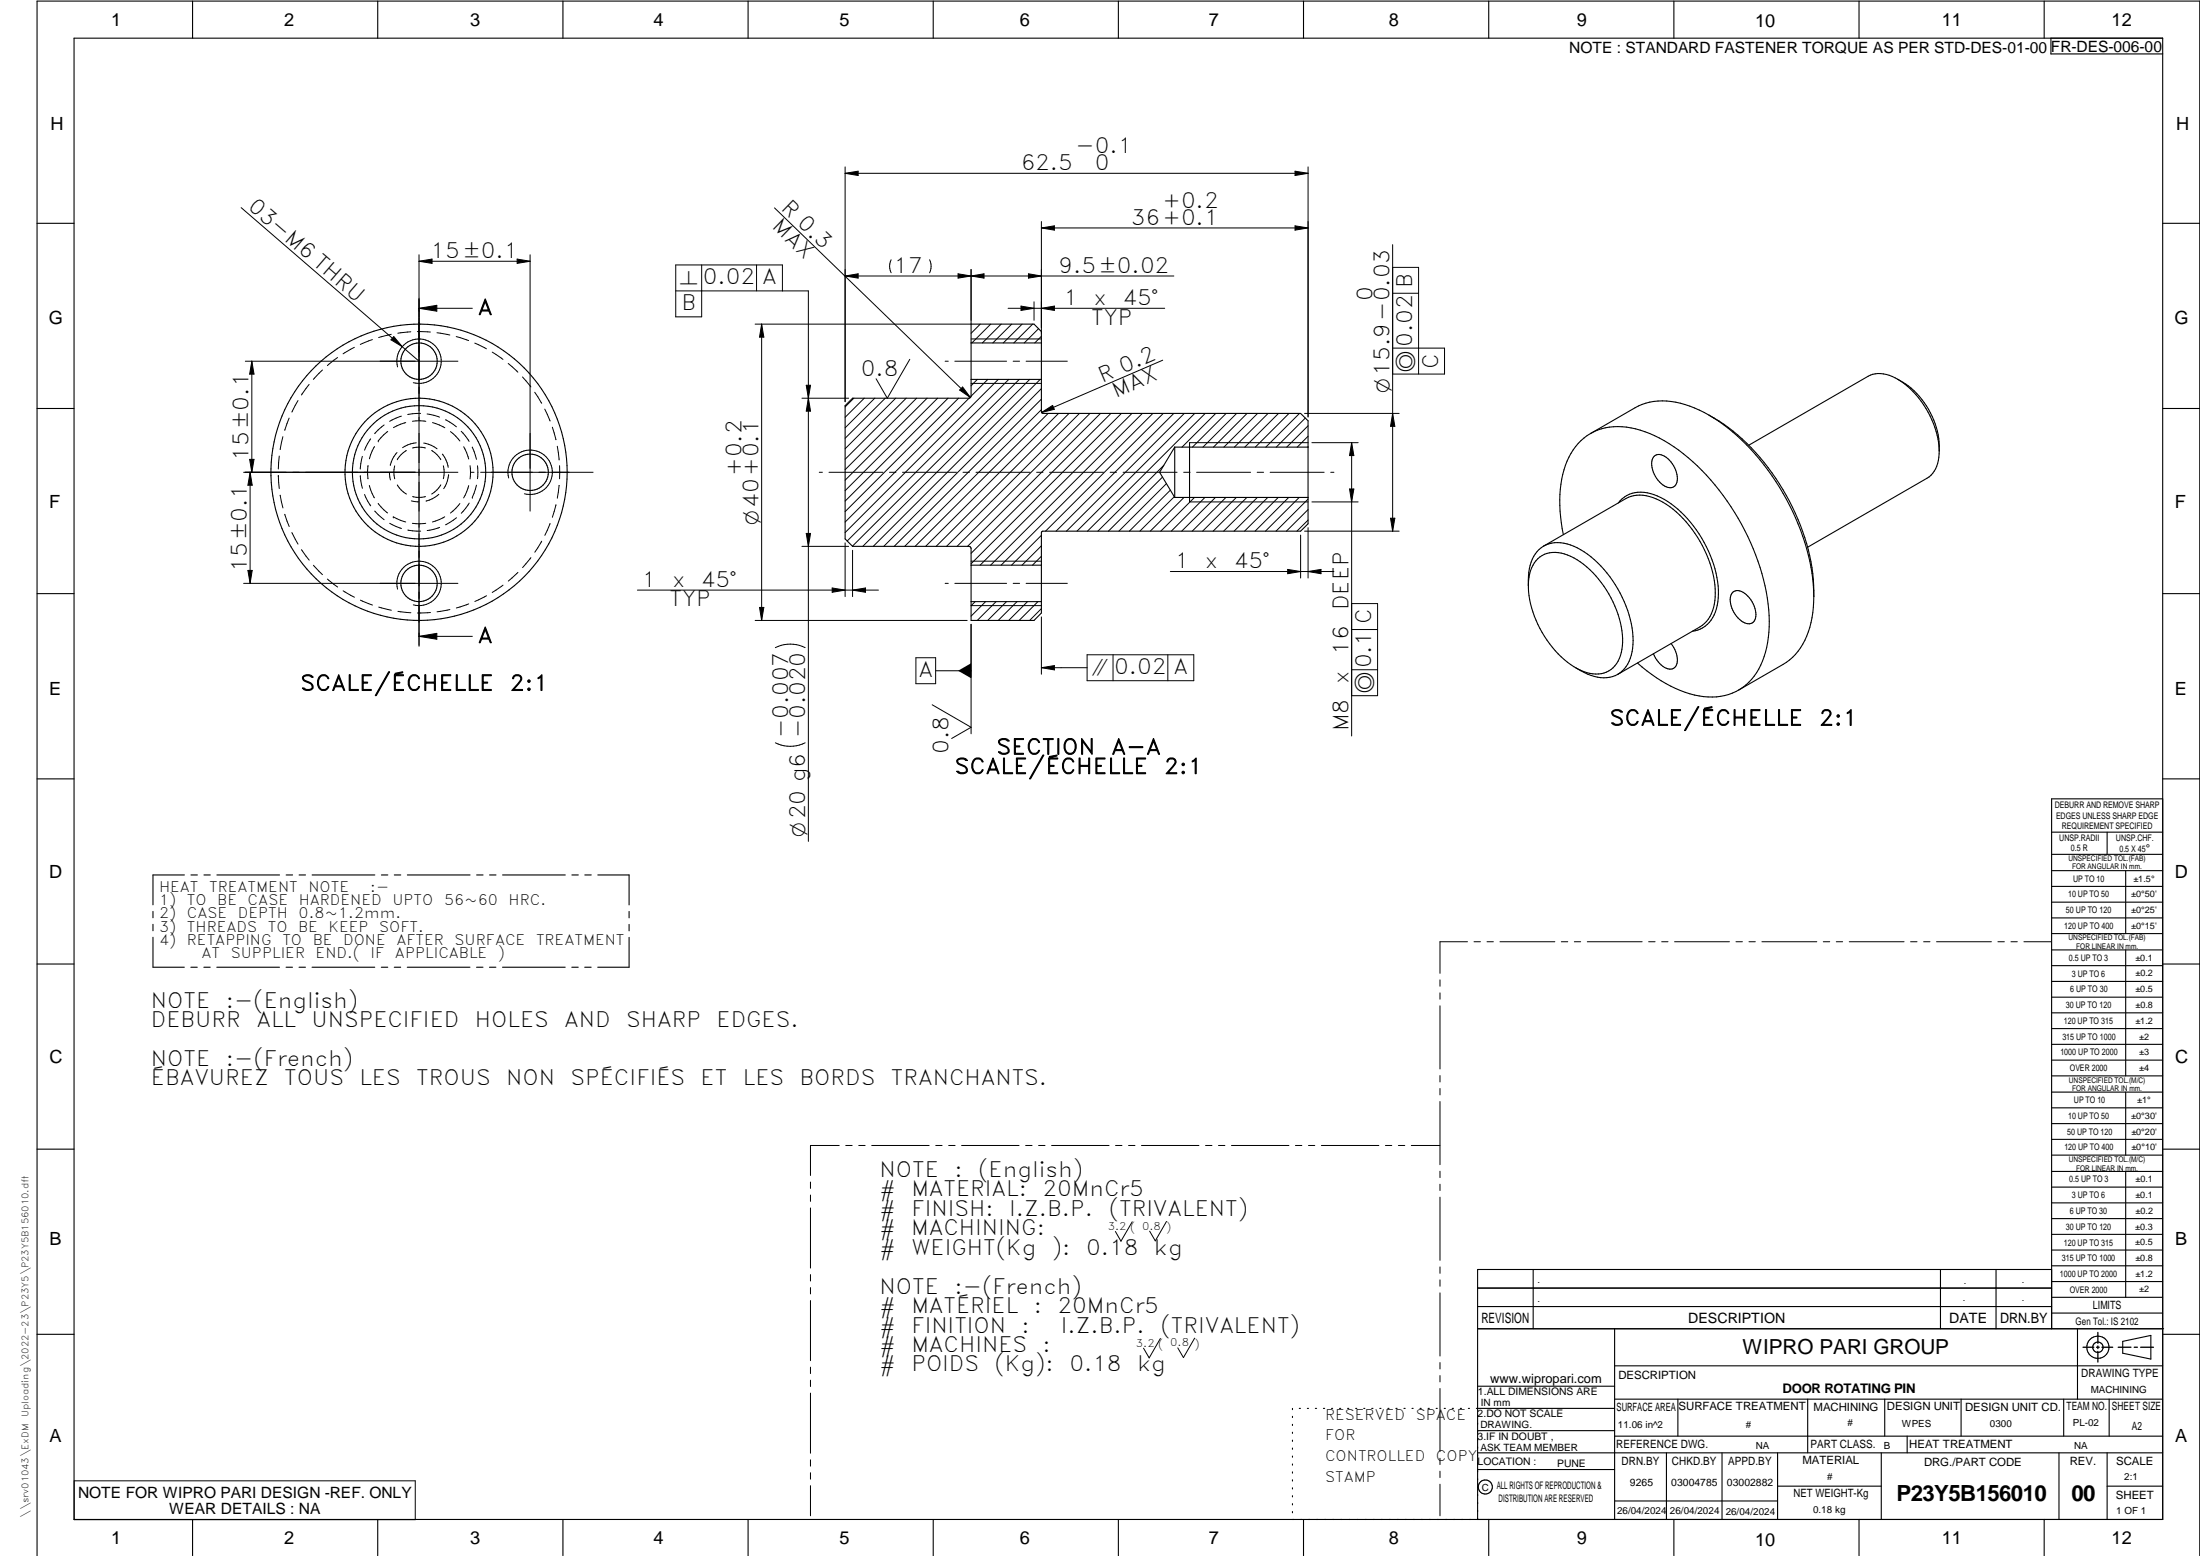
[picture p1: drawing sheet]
<svg xmlns="http://www.w3.org/2000/svg" width="594mm" height="420mm" viewBox="0 0 594 420" stroke-linecap="round" stroke-linejoin="round" font-family="sans-serif">
<g fill="none" stroke="#000" stroke-width=".3">
<path d="M20 10.3h564v400h-564zM52 .3v10M102 .3v10M152 .3v10M202 .3v10M252 .3v10M302 .3v10M352 .3v10M402 .3v10M452 .3v10M502 .3v10M552 .3v10"/>
<path d="M553.8 10.3v4.3h30.2M10 60.3h10M584 60.3h10M262.2 92.6h19M10 110.3h10M228.2 109.5l2-2h31.6l.4-.6v-19.4h17l2 2v21.7l.2 .4h69.8l2 2v27.8l-2 2h-69.6l-.4 .4v21.7l-2 2h-17v-19.4l-.4-.5-31.6-.1-2-2zM262.2 102.4h19M321.2 119.5v16M429.5 117.1a17.7 17.7 0 0 0-8 13.6 39.9 39.9 0 0 0 .7 13.7M429.5 117.1a17.9 17.9 0 0 1 16 0 52.7 52.7 0 0 1 22.9 21.3 58.1 58.1 0 0 1 9.3 30.8 21.1 21.1 0 0 1-6.3 15.8 15.8 15.8 0 0 1-15.1 2.3 37.6 37.6 0 0 1-14.1-8.3M461.5 112.1a56.7 56.7 0 0 1 23.3 26.5 51.2 51.2 0 0 1 5 22.5M461.5 112.1a60.7 60.7 0 0 1 23.3 27.7 54.9 54.9 0 0 1 5 21.3"/>
<path d="M461.5 112.1a23.3 23.3 0 0 0-16-3.5l-3.1 1-12.9 7.5M512.4 102.4a21.5 21.5 0 0 1 11.3 19.5M584 110.3h10M317.2 120.7v13.6M317.2 120.7l-4.1 6.8 4.1 6.8M317.2 120.7h36M317.2 134.3h36M437 135.8a7.9 7.9 0 0 1 9.6-2.2 27.9 27.9 0 0 1 14.2 14 25.1 25.1 0 0 1 2.7 16.8 7.7 7.7 0 0 1-6.5 6.1M446.7 123.2a3 3 0 0 1 4.1 1.1 6.3 6.3 0 0 1 1.7 6.7 2.59 2.59 0 0 1-3.9-.4 6.8 6.8 0 0 1-2.3-6.8zM472.2 120.2l32.3-18.6a8.6 8.6 0 0 1 8.9 1.4 24.8 24.8 0 0 1 10.2 19.6 7.5 7.5 0 0 1-3.2 6.5l-32.3 18.7M262.2 152.6h19M415.3 150.9a7.7 7.7 0 0 1 8.8-.7 27.4 27.4 0 0 1 13.2 16.8 15.2 15.2 0 0 1-.8 12.2 7 7 0 0 1-8.9 2.1 26.1 26.1 0 0 1-13.7-16 17.6 17.6 0 0 1-.3-11.9l.7-1.4z"/>
<path d="M416.8 147.4a10 10 0 0 0-4.1 9.2v1.6M416.8 147.4a10 10 0 0 1 10 1 31.3 31.3 0 0 1 14.2 24.5 10 10 0 0 1-4.1 9.2M416.8 147.4l22.3-12.8a10 10 0 0 1 9.9 1 31.2 31.2 0 0 1 14.2 24.5 9.9 9.9 0 0 1-4.1 9.2l-22.2 12.8M467.9 159.9a3 3 0 0 1 4.1 1.1 6.3 6.3 0 0 1 1.7 6.7 2.58 2.58 0 0 1-3.9-.4 6.8 6.8 0 0 1-2.3-6.7zM10 160.3h10M262.2 162.5h19M451.2 173.8a5.9 5.9 0 0 1 1.3 6.2 2.57 2.57 0 0 1-3.9-.4l-1.2-1.4-.9-1.7M489.8 161.1a22.3 22.3 0 0 1-5.7 16.4l-2.6 1.9-12 7M584 160.3h10M425.4 180.3a12.4 12.4 0 0 0 10.1 2.4l1.4-.6M10 210.3h10M584 215.7h-30v143.1"/>
<path d="M584 210.3h10M49.8 236.3h-8.5v8M51.6 236.3h1.7M55.1 236.3h1.7M58.6 236.3h16.9M77.3 236.3h1.7M80.8 236.3h1.7M84.3 236.3h16.9M103 236.3h1.7M106.5 236.3h1.7M110 236.3h16.9M128.7 236.3h1.7"/>
<path d="M132.2 236.3h1.7M135.7 236.3h16.9M154.4 236.3h1.8M157.9 236.3h1.8M161.4 236.3h8.5v8M554 230.7h30M554 224.7h30M554 235.1h30M554 239.4h30M569 224.7v6M574 235.1v17M41.3 246.1v1.7"/>
<path d="M41.3 249.6v1.7M41.3 253.1v8.1h8.5M169.9 253.1v8.1h-8.5M169.9 246.1v1.7M169.9 249.6v1.8M554 243.6h30M554 247.9h30M554 252.1h30M554 256.5h30M574 256.5v34M10 260.3h10M51.5 261.2h1.8"/>
<path d="M55 261.2h1.8M58.5 261.2h17M77.3 261.2h1.7M80.7 261.2h1.8M84.3 261.2h16.9M103 261.2h1.7M106.5 261.2h1.7M110 261.2h16.9M128.7 261.2h1.7M132.2 261.2h1.7M135.7 261.2h16.9M154.4 261.2h1.7"/>
<path d="M157.9 261.2h1.7M554 260.8h30M554 265h30M554 269.3h30M554 273.5h30M554 277.7h30M584 260.3h10M554 282h30M554 286.3h30M554 290.5h30M554 294.9h30M554 299.1h30"/>
<path d="M574 294.9v17M10 310.3h10M554 303.4h30M554 307.7h30M554 311.9h30M554 316.3h30M574 316.3v34M584 310.3h10M554 320.5h30M554 324.8h30M554 329.1h30M554 333.3h30"/>
<path d="M554 337.5h30M399 358.8h185.3M399 352.8h155M399 347.8h155M414 342.8v16M436 358.8v51.5M524 342.8v16M539 342.8v16M554 342.8h-155v67.5M554 341.8h30M554 346.1h30M554 350.3h30"/>
<path d="M554 354.6h30M561 358.8v19M10 360.3h10M399 374.3h37M436 368.8h148M436 377.8h148M453.1 377.8v10M488.1 377.8v14.5M508.9 377.8v10M529.6 377.8v10M557.3 377.8v10M569.5 377.8v10"/>
<path d="M573.2 362.2l7.6-1.6v6.4l-7.6-1.6zM584 360.3h10M349 380.3v.3M349 382.4v.4M349 384.6v.3M349 386.7v.4M349 388.9v.3M349 391v.4M349 393.2v.3M349 395.3v.3M349 397.4v.4M349 399.6v.3"/>
<path d="M350.9 380.3h.3M353 380.3h.3M355.2 380.3h.3M357.4 380.3h.3M359.6 380.3h.3M361.7 380.3h.3M363.9 380.3h.3M366.1 380.3h.3M368.3 380.3h.3M370.4 380.3h.3M372.6 380.3h.3M374.8 380.3h.3"/>
<path d="M376.9 380.3h.4M379.1 380.3h.3M381.3 380.3h.3M383.4 380.3h.4M385.6 380.3h.4M387.8 380.3h.3M390 380.3h.3M392.1 380.3h.4M394.3 380.3h.4M396.5 380.3h.3M399 396.8h37M399 392.3h185"/>
<path d="M399 386.3h37M436 387.8h148M436 380.3h-37.3M450 392.3v18M465 392.3v18M480 392.3v18M508 392.3v18M515 387.8v4.5M556 392.3v18M569 392.3v18M52 410.3v9.8M102 410.3v9.8"/>
<path d="M152 410.3v9.8M202 410.3v9.8M252 410.3v9.8M302 410.3v9.8M349 401.7v.4M349 403.9v.3M349 406v.4M349 408.2v.3M352 410.3v9.8M402 410.3v9.8M436 405.3h44M452 410.3v9.8"/>
<path d="M480 401.3h28M502 410.3v9.8M552 410.3v9.8M569 401.3h15M10 420.1v-419.8h584v419.8"/>
<circle cx="113.1" cy="97.5" r="4.9"/>
<circle cx="113.2" cy="127.5" r="40"/>
<circle cx="113.2" cy="127.5" r="20"/>
<circle cx="113.2" cy="127.5" r="18"/>
<circle cx="143.2" cy="127.5" r="4.9"/>
<circle cx="113.1" cy="157.5" r="4.9"/>
<circle cx="566.5" cy="363.8" r="1.4"/>
<circle cx="566.5" cy="363.8" r="3"/>
<circle cx="401.1" cy="401.5" r="1.91"/>
</g>
<g fill="none" stroke="#000" stroke-width=".27">
<path d="M65.1 56.1l48.1 41.4M209.1 56.1l53 51.3M228.2 46.8h125M228.2 45.1v63.4M228.2 46.8l3.5-.6v1.2zM281.2 59.8v30.2M349.7 46.2l3.5 .6-3.5 .6zM353.2 45.1v67.5M113.2 68.8v105.7M113.2 70.5l3.5-.5v1.1zM113.2 70.5h29.9M139.7 70l3.4 .5-3.4 .6z"/>
<path d="M143.1 68.8v69.2M182.5 78.5h35.8v148.7M189.5 71.5v14.1h-7v-14.1h28.8v7M204.3 71.5v7M228.2 74.5l3.5-.6v1.2zM228.2 74.5h88.8M240.6 70.1l-.4 1.8 .4 1.8M251 70.1l.4 1.8-.4 1.8M258.7 73.9l3.5 .6-3.5 .6zM262.2 72.8v14.7h-58.3M262.2 74.5l3.5-.6v1.2zM277.7 73.9l3.5 .6-3.5 .6z"/>
<path d="M281.2 61.6h72M281.2 61.6l3.5-.6v1.1zM349.7 61l3.5 .6-3.5 .5zM376.1 66.1v77.3M376.1 79.2h7M376.1 72.2h7v28.8M66.2 97.5h57.4M68 97.5l.6 3.5h-1.2zM68 97.5v30M87.1 99.9l-2.5 2.5M91.2 96.5l-2.8 2.2M95.7 93.8l-3.1 1.7"/>
<path d="M100.6 91.7l-3.3 1.3M105.7 90.3l-3.5 .8M106.3 90.9l2.3 2.7-3-1.8zM107.4 99.1a6 6 0 0 1 5.2-7.6 6 6 0 0 1 6.5 6.6 6 6 0 0 1-7.5 5.2M110.9 89.6l-3.5 .4M112.7 89.5l3.5 .2M113.2 83.2l4.8-.8v1.6zM113.2 83.2h14.3M118 89.9l3.5 .6M123.2 90.9l3.3 1.1M128.2 92.6l3.2 1.6M132.9 95.1l2.9 1.9"/>
<path d="M137.2 98.1l2.6 2.4M205.7 87.5v80M205.7 87.5l.6 3.5h-1.2zM245.7 97l-6.1 10.5-3-5.2M255.2 97.5h.9M257.8 97.5h14M262.2 91.5h19M264.7 87.5l-2.5 2.5M267.5 87.5l-5.1 5.1M270.4 87.5l-5.1 5.1M272.2 83.2h42.3M273.2 87.5l-5.1 5.1"/>
<path d="M273.6 97.5h1.7M275.7 82.7l3.5 .5-3.5 .6zM276 87.5l-5.1 5.1M277.1 97.5h11.1M278.8 87.5l-5 5.1M279.2 81.5v5M280.5 88.8l-3.9 3.8M281.2 90.8l-1.8 1.8M281.2 83.2l3.5-.5v1.1zM314 97.3l-32.7 14.1M376.1 94h14v7h-14M76.4 117.9l-.7 3.5"/>
<path d="M78.1 112.9l-1.2 3.3M80.5 108.2l-1.7 3.1M83.5 103.8l-2.1 2.9M100.1 118.5l-1.7 3.1M102.1 119h.1M103.7 114.7l-2.5 2.4M104.7 116.5l-2.5 2.5M108.4 112.4l-3.2 1.4M109.6 114.1l-3.4 1.4M111.4 113.7l2-.1 1.6 .2M112.4 119.6l-1.6 .3-2.1 1M113.6 111.6l-3.5 .3"/>
<path d="M114.4 119.6l2.1 .6 1.5 1M115.3 111.8l3.4 .8M116.8 114.1l3.3 1.4M120.3 113.3l2.9 2M121.6 116.5l2.6 2.6M124.5 116.5l2.2 2.7M141.1 101.8l2.3 2.7M144.4 105.9l1.9 3M147.1 110.5l1.4 3.2M149.2 115.4l.9 3.3M216.5 107.5h12.7M217.7 104h1.2l-.6 3.5z"/>
<path d="M218.3 107.5l.6 3.5h-1.2zM230.6 107.5l-2.4 2.4M233.4 107.5l-5.2 5.2M236.2 107.5l-8 8M239 107.5l-10.8 10.8M241.9 107.5l-13.7 13.7M244.7 107.5l-16.5 16.5M247.5 107.5l-19.3 19.3M250.4 107.5l-22.2 22.2M253.2 107.5l-25 25M256 107.5l-27.8 27.8M258.8 107.5l-30.6 30.7"/>
<path d="M259.9 104.5l2.2 2.9-3-2.1zM261.7 107.5l-33.5 33.5M262.2 103.5h19M263.9 102.4l-1.7 1.8M266.8 102.4l-4.6 4.6M269.6 102.4l-41.4 41.4M272.4 102.4l-43.6 43.7M275.2 102.4l-45 45.1M278.1 102.4l-45.1 45.1M280.9 102.4l-45.1 45.1M281.2 104.9l-42.6 42.6M281.2 107.8l-39.7 39.7"/>
<path d="M281.2 110.6l-36.9 36.9M281.3 111.4l2.9-1.9 .5 1zM283 111.6l-35.9 35.9M285.8 111.6l-35.8 35.9M288.7 111.6l-35.9 35.9M291.5 111.6l-35.9 35.9M294.3 111.6l-35.9 35.9M297.2 111.6l-35.9 35.9M300 111.6l-37.8 37.8M302.8 111.6l-40.6 40.6M305.7 111.6l-41 41M308.5 111.6l-41 41"/>
<path d="M311.3 111.6l-41 41M314.1 111.6l-31.8 31.8M317 111.6l-31.8 31.8M319.8 111.6l-31.8 31.8M321.2 119.5h32M322.6 111.6l-31.8 31.8M325.5 111.6l-31.8 31.8M328.3 111.6l-9.1 9.1M331.1 111.6l-9.1 9.1M333.9 111.6l-9.1 9.1M336.8 111.6l-9.1 9.1M339.6 111.6l-9.1 9.1"/>
<path d="M342.4 111.6l-9.1 9.1M345.2 111.6l-9.1 9.1M348.1 111.6l-9.1 9.1M350.9 111.6l-9.1 9.1M352.3 111.6h25.5M352.5 112.9l-7.9 7.8M353.2 117.8l-2.9 2.9M353.2 115l-5.7 5.7M354.3 119.5h12.4M365 119.5l.6 3.5h-1.2zM365 119.5v79.2M376.1 111.6l.6 3.5h-1.2z"/>
<path d="M67.4 124h1.2l-.6 3.5zM67.5 127.5v30M67.5 127.5l.6 3.5h-1.2zM75.2 128.4h.1M75.2 128.4l.2 3.5M75.4 123.1l-.2 3.5M75.7 133.7l.7 3.5M76.9 138.9l1.2 3.3M97.3 128.4l.6 3.4M97.8 123.2l-.5 3.5M98.4 133.5l1.7 3.1M99.4 125.7v3.6"/>
<path d="M99.7 131.1l1.4 3.3M101.1 120.6l-1.3 3.3M101.2 138l2.5 2.3M102.1 136l2.6 2.5M105.2 127.7l.2 1.9M106.2 139.6h.1M106.2 139.6l3.4 1.3M106.6 125.8l-.2 1.7 .2 1.8M107.2 122.2l-1.2 1.8-.6 1.7M107.3 130.9l1 1.4 1.5 1.1M109.7 121.7l-1.4 1-1 1.4M111.1 135.3l1.9 .2"/>
<path d="M111.4 121l1.8-.3 1.7 .3M111.4 134.1l1.8 .2 1.7-.2M116.6 121.6l1.4 1.1 1 1.4M118.5 133.5l-1.8 1.2-1.7 .6M119 130.9l-1 1.4-1.4 1.1M119.5 122.6l.9 1.6 .6 2M119.7 125.8l.2 1.7-.2 1.8M120.1 139.6l-3.3 1.3M121.1 128.2h.1M121.1 128.2l-.6 2.4-.7 1.4M123.3 139.8l-3 1.9M123.6 127.5h-57.8"/>
<path d="M124.2 136l-2.6 2.5M125.2 120.6l1.4 3.4M126.6 131.1l-1.4 3.4M126.7 135.8l-2.1 2.8M126.9 125.8v3.5M127.2 127.5h.8M127.5 120.7l1.2 3.3M127.5 134.3h.1M128.7 131l-1.2 3.3M128.9 125.8v3.5M129.8 127.5h30.4M137.4 129.1a6 6 0 0 1 5.3-7.5 6 6 0 0 1 6.4 6.5 6 6 0 0 1-7.5 5.2"/>
<path d="M150.1 136.3l-.9 3.4M150.5 120.5l.5 3.5M151 124h.1M151 131.1l-.5 3.4M151.1 125.8v3.5M221.2 127.5h.9M223.9 127.5h14.5M240.2 127.5h1.7M243.7 127.5h14.6M260 127.5h1.8M263.6 127.5h14.5M279.9 127.5h1.7"/>
<path d="M283.4 127.5h14.6M299.8 127.5h1.7M303.3 127.5h14.6M313.9 128.8l-14.6 14.6M314.3 125.6l-17.8 17.8M315 130.6l-12.9 12.8M316 132.4l-11 11M317.1 134.1l-9.3 9.3M319.6 127.5h1.8M319.7 134.3l-9.1 9.1M321.2 135.5h32M322.6 134.3l-9.1 9.1"/>
<path d="M323.1 127.5h14.6M325.4 134.3l-9.1 9.1M328.2 134.3l-9.1 9.1M331 134.3l-9.1 9.1M333.9 134.3l-9.1 9.1M336.7 134.3l-9.1 9.1M339.5 127.5h1.7M339.5 134.3l-9.1 9.1M342.3 134.3l-9.1 9.1M343 127.5h14.6M345.2 134.3l-9.1 9.1M348 134.3l-9.1 9.1"/>
<path d="M350.8 134.3l-9.1 9.1M353.2 137.6l-5.8 5.8M353.2 134.8l-8.6 8.6M353.2 120.6l-.1 .1M354.3 135.5h12.4M359.3 127.5h.9M364.4 132h1.2l-.6 3.5zM375.5 139.9h1.2l-.6 3.5zM66.9 154h1.2l-.6 3.5zM78.8 143.8l1.7 3.1M81.4 148.4l2.1 2.9M84.6 152.6l2.5 2.6"/>
<path d="M88.4 156.4l2.8 2.1M92.7 159.5l3 1.8M105.2 141.3l3.2 1.4M107.4 159.1a6 6 0 0 1 5.2-7.6 6 6 0 0 1 6.5 6.5 6 6 0 0 1-7.5 5.3M110.1 143.1l3.5 .3M111.4 141.3h3.6M118.7 142.4l-3.3 .9M123.6 157.5h-57.8M135.8 158l-2.9 2M139.9 154.6l-2.6 2.3M143.4 150.6l-2.3 2.7M146.3 146.1l-1.9 3"/>
<path d="M148.5 141.4l-1.4 3.2M172.1 159.3h65.1M216.5 147.5h12.7M217.7 144h1.2l-.6 3.5zM224.7 158.8l3.5 .5-3.5 .6zM228.2 146.6v14.5M230.2 159.3l3.5-.5v1.1zM230.2 148.6v12.5M255.2 157.5h.9M257.8 157.5h14M262.2 151.5h19M273.6 157.5h1.7"/>
<path d="M277.1 157.5h11.1M281.2 144.5l-8.1 8.1M281.2 150.2l-2.4 2.4M281.2 147.4l-5.2 5.2M316 154.3h44.2M347.7 153.8l3.5 .5-3.5 .6zM351.2 144.5v11.6M352.3 143.4h25.5M353.2 140.4l-3 3M353.2 142.5v13.6M353.2 154.3l3.5-.5v1.1zM97.3 162.1l3.3 1.3"/>
<path d="M102.3 163.9l3.4 .9M107.5 165.1l3.4 .4M113.2 171.8h14.3M113.2 171.8l4.8-.8v1.6zM116.2 165.4l-3.5 .1M121.5 164.6l-3.5 .6M126.6 163.1l-3.4 1.1M131.4 160.9l-3.2 1.5M203.9 167.5h57.3M205.1 164h1.2l-.6 3.5zM209.4 174.9a9 9 0 0 1 8 0M247.3 177.6h5.4v7h-5.4z"/>
<path d="M262.2 163.5h19M262.2 168.6v29.5M263.3 162.5l-1.1 1.1M266.1 162.5l-3.9 3.9M269 162.5l-5.1 5M271.8 162.5l-5.1 5M274.6 162.5l-5 5M277.5 162.5l-5.1 5M280.3 162.5l-5.1 5M281.2 164.3l-3.2 3.2M281.2 166.6v15.5M293.6 176.8h28.8v7h-28.8z"/>
<path d="M300.6 176.8v7M315.4 176.8v7M365 170h7M365 163h7v24.9h-7M251.7 190.3l10.5 6.1-5.2 3M252.7 181.1h9.5M281.2 180.3h12.4M281.2 180.3l3.5-.6v1.2zM365 180.8h7M217.4 200.6a9 9 0 0 1-8 0M396.3 254.3h-7.5v8.5M398 254.3h1.8"/>
<path d="M401.5 254.3h1.8M405 254.3h14.9M421.6 254.3h1.7M425.1 254.3h1.7M428.6 254.3h14.8M445.2 254.3h1.7M448.7 254.3h1.7M452.2 254.3h14.8M468.8 254.3h1.7M472.3 254.3h1.7M475.8 254.3h14.8M492.4 254.3h1.7"/>
<path d="M495.9 254.3h1.7M499.4 254.3h14.8M515.9 254.3h1.8M519.4 254.3h1.8M522.9 254.3h14.9M539.5 254.3h1.7M543 254.3h1.7M546.5 254.3h7.4M388.8 264.6v1.7M388.8 268.1v1.7M388.8 271.6v17M388.8 290.4v1.8"/>
<path d="M388.8 293.9v1.8M388.8 297.4v17.1M218.9 319.2v1.7M226.6 309.3h-7.7v8.1M228.4 309.3h1.7M231.9 309.3h1.7M235.4 309.3h15.5M252.7 309.3h1.7M256.2 309.3h1.7M259.7 309.3h15.5M277 309.3h1.7M280.5 309.3h1.7"/>
<path d="M284 309.3h15.5M301.2 309.3h1.8M304.8 309.3h1.7M308.2 309.3h15.6M325.5 309.3h1.8M329 309.3h1.8M332.5 309.3h15.6M349.8 309.3h1.8M353.3 309.3h1.7M356.8 309.3h15.5M374.1 309.3h1.7M377.6 309.3h1.7"/>
<path d="M381.1 309.3h7.7M388.8 316.3v1.7M388.8 319.8v1.7M218.9 322.7v1.7M218.9 326.2v16.2M305.7 329.9l-3 5.3-1.5-2.7M315 329.8l-3 5.3-1.6-2.7M388.8 323.3v17M218.9 344.2v1.7M218.9 347.7v1.7M218.9 351.2v16.2M388.8 342.1v1.7"/>
<path d="M388.8 345.6v1.7M388.8 349.1v17.1M218.9 369.2v1.7M218.9 372.7v1.7M218.9 376.2v16.2M313.3 361.4l-3 5.3-1.5-2.7M322.6 361.3l-3 5.3-1.6-2.6M388.8 367.9v1.8M388.8 371.4v1.7M388.8 374.9v17.1M20 399.9h92.1v10.5h-92.1zM218.9 394.2v1.7"/>
<path d="M218.9 397.7v1.7M388.8 393.8v1.7M388.8 397.3v1.7M218.9 401.2v8.1M388.8 400.8v8.5"/>
</g>
<path d="M566.5 359.8v2.9M562.5 363.8h2.9M566.1 363.8h.8M566.5 363.5v.7M566.5 364.9v2.9M567.6 363.8h2.9M572 363.8h3.4M576.3 363.8h.9M578.1 363.8h3.4" fill="none" stroke="#000" stroke-width=".36"/>
<g fill="#000">
<path d="M228.2 46.8l3.5-.6v1.2zM349.7 46.2l3.5 .6-3.5 .6zM113.2 70.5l3.5-.5v1.1zM139.7 70l3.4 .5-3.4 .6zM228.2 74.5l3.5-.6v1.2zM258.7 73.9l3.5 .6-3.5 .6zM262.2 74.5l3.5-.6v1.2zM277.7 73.9l3.5 .6-3.5 .6zM281.2 61.6l3.5-.6v1.1zM349.7 61l3.5 .6-3.5 .5zM106.3 90.9l2.3 2.7-3-1.8zM113.2 83.2l4.8-.8v1.6z"/>
<path d="M205.7 87.5l.6 3.5h-1.2zM275.7 82.7l3.5 .5-3.5 .6zM281.2 83.2l3.5-.5v1.1zM68 97.5l.6 3.5h-1.2zM218.3 107.5l.6 3.5h-1.2zM217.7 104h1.2l-.6 3.5zM259.9 104.5l2.2 2.9-3-2.1zM281.3 111.4l2.9-1.9 .5 1zM376.1 111.6l.6 3.5h-1.2zM67.5 127.5l.6 3.5h-1.2zM67.4 124h1.2l-.6 3.5zM365 119.5l.6 3.5h-1.2z"/>
<path d="M364.4 132h1.2l-.6 3.5zM375.5 139.9h1.2l-.6 3.5zM66.9 154h1.2l-.6 3.5zM217.7 144h1.2l-.6 3.5zM224.7 158.8l3.5 .5-3.5 .6zM230.2 159.3l3.5-.5v1.1zM347.7 153.8l3.5 .5-3.5 .6zM353.2 154.3l3.5-.5v1.1zM113.2 171.8l4.8-.8v1.6zM205.1 164h1.2l-.6 3.5zM281.2 180.3l3.5-.6v1.2zM258.7 181.1l3.5-2v4z"/>
</g>
<g font-size="6">
<text x="512.1" y="405.2">P23Y5B156010</text>
<text x="559.4" y="405.2">00</text>
</g>
<g font-size="5.7">
<text x="290.4" y="41.4">-0.1</text>
<text x="275.6" y="45.9">62.5</text>
<text x="295.6" y="45.9">0</text>
<text x="66.6" y="56.2" transform="rotate(41 66.6 56.2)">03-M6 THRU</text>
<text x="210.6" y="56.4" transform="rotate(44 210.6 56.4)">R 0.3</text>
<text x="314" y="56.1">+0.2</text>
<text x="208.3" y="61.4" transform="rotate(44 208.3 61.4)">MAX</text>
<text x="305.3" y="60.7">36+0.1</text>
<text x="116.3" y="69.7">15±0.1</text>
<text x="189.8" y="76.8">0.02 A</text>
<text x="241.3" y="73.7">17</text>
<text x="285.8" y="73.7">9.5±0.02</text>
<text x="184" y="83.8">B</text>
<text x="287.2" y="82.4">1</text>
<text x="295.3" y="82.4">x</text>
<text x="303.1" y="82.4">45°</text>
<text x="370.6" y="81.4" transform="rotate(-90 370.6 81.4)">0</text>
<text x="129" y="85">A</text>
<text x="294.7" y="87.6">TYP</text>
<text x="381.3" y="93.7" transform="rotate(-90 381.3 93.7)">0.02 B</text>
<text x="232.5" y="101.4">0.8</text>
<text x="388.3" y="99.6" transform="rotate(-90 388.3 99.6)">C</text>
<text x="297.6" y="103.4" transform="rotate(-23 297.6 103.4)">R 0.2</text>
<text x="301.3" y="107.5" transform="rotate(-23 301.3 107.5)">MAX</text>
<text x="67.1" y="124.4" transform="rotate(-90 67.1 124.4)">15±0.1</text>
<text x="200.3" y="128.4" transform="rotate(-90 200.3 128.4)">+0.2</text>
<text x="66.6" y="154.4" transform="rotate(-90 66.6 154.4)">15±0.1</text>
<text x="317.3" y="153.5">1</text>
<text x="325.4" y="153.5">x</text>
<text x="333.2" y="153.5">45°</text>
<text x="173.3" y="158.5">1</text>
<text x="181.5" y="158.5">x</text>
<text x="189.3" y="158.5">45°</text>
<text x="180.8" y="163.7">TYP</text>
<text x="364.1" y="164.7" transform="rotate(-90 364.1 164.7)">DEEP</text>
<text x="129" y="173.6">A</text>
<text x="364.1" y="176.8" transform="rotate(-90 364.1 176.8)">16</text>
<text x="248" y="182.9">A</text>
<text x="300.9" y="182.1">0.02 A</text>
<text x="364.1" y="184.6" transform="rotate(-90 364.1 184.6)">x</text>
<text x="370.2" y="180.5" transform="rotate(-90 370.2 180.5)">0.1 C</text>
<text x="81.1" y="186.5">SCALE/ÉCHELLE</text>
<text x="137.7" y="186.5">2:1</text>
<text x="364.1" y="197.5" transform="rotate(-90 364.1 197.5)">M8</text>
<text x="434.7" y="195.9">SCALE/ÉCHELLE</text>
<text x="491.2" y="195.9">2:1</text>
<text x="212.9" y="199.3" transform="rotate(-90 212.9 199.3)">-0.007</text>
<text x="256.1" y="203.5" transform="rotate(-90 256.1 203.5)">0.8</text>
<text x="269.1" y="203.7">SECTION</text>
<text x="300.1" y="203.7">A-A</text>
<text x="257.8" y="208.9">SCALE/ÉCHELLE</text>
<text x="314.3" y="208.9">2:1</text>
<text x="40.8" y="272.1">NOTE</text>
<text x="61" y="272.1">:-(English)</text>
<text x="40.8" y="277.3">DEBURR</text>
<text x="69.2" y="277.3">ALL</text>
<text x="84.1" y="277.3">UNSPECIFIED</text>
<text x="128.2" y="277.3">HOLES</text>
<text x="152.4" y="277.3">AND</text>
<text x="169.1" y="277.3">SHARP</text>
<text x="193.5" y="277.3">EDGES.</text>
<text x="40.8" y="287.8">NOTE</text>
<text x="61" y="287.8">:-(French)</text>
<text x="40.8" y="293.1">ÉBAVUREZ</text>
<text x="76.7" y="293.1">TOUS</text>
<text x="97" y="293.1">LES</text>
<text x="112.4" y="293.1">TROUS</text>
<text x="136.7" y="293.1">NON</text>
<text x="154" y="293.1">SPÉCIFIÉS</text>
<text x="189.2" y="293.1">ET</text>
<text x="200.6" y="293.1">LES</text>
<text x="215.9" y="293.1">BORDS</text>
<text x="240.5" y="293.1">TRANCHANTS.</text>
<text x="237.5" y="317.8">NOTE</text>
<text x="257.7" y="317.8">:</text>
<text x="264.2" y="317.8">(English)</text>
<text x="237.5" y="323.1">#</text>
<text x="246.1" y="323.1">MATERIAL:</text>
<text x="281.5" y="323.1">20MnCr5</text>
<text x="237.5" y="328.3">#</text>
<text x="246.1" y="328.3">FINISH:</text>
<text x="272.5" y="328.3">I.Z.B.P.</text>
<text x="299.4" y="328.3">(TRIVALENT)</text>
<text x="237.5" y="333.6">#</text>
<text x="246.1" y="333.6">MACHINING:</text>
<text x="237.5" y="338.8">#</text>
<text x="246.1" y="338.8">WEIGHT(Kg</text>
<text x="284" y="338.8">):</text>
<text x="293.3" y="338.8">0.18</text>
<text x="311.6" y="338.8">kg</text>
<text x="237.5" y="349.3">NOTE</text>
<text x="257.7" y="349.3">:-(French)</text>
<text x="237.5" y="354.6">#</text>
<text x="237.5" y="359.8">#</text>
<text x="246.1" y="354.6">MATÉRIEL</text>
<text x="246.1" y="359.8">FINITION</text>
<text x="275.9" y="359.8">:</text>
<text x="279.2" y="354.6">:</text>
<text x="285.6" y="354.6">20MnCr5</text>
<text x="286.5" y="359.8">I.Z.B.P.</text>
<text x="313.4" y="359.8">(TRIVALENT)</text>
<text x="237.5" y="365.1">#</text>
<text x="246.1" y="365.1">MACHINES</text>
<text x="281.6" y="365.1">:</text>
<text x="237.5" y="370.3">#</text>
<text x="246.1" y="370.3">POIDS</text>
<text x="268.6" y="370.3">(Kg):</text>
<text x="288.8" y="370.3">0.18</text>
<text x="307.1" y="370.3">kg</text>
</g>
<text font-size="5.6" x="470.5" y="365.5">WIPRO PARI GROUP</text>
<g font-size="5.4">
<text x="183.6" y="76.8">n</text>
<text x="381.3" y="100.4" transform="rotate(-90 381.3 100.4)">a</text>
<text x="375.2" y="106.1" transform="rotate(-90 375.2 106.1)">O15.9-0.03</text>
<text x="204.8" y="141.7" transform="rotate(-90 204.8 141.7)">O40+0.1</text>
<text x="294.8" y="182.1">i</text>
<text x="370.2" y="187.2" transform="rotate(-90 370.2 187.2)">a</text>
<text x="217.4" y="226" transform="rotate(-90 217.4 226)">O20 g6 -0.020</text>
</g>
<g font-size="4.9">
<text x="30" y="7">1</text>
<text x="76.7" y="7">2</text>
<text x="127" y="7">3</text>
<text x="176.5" y="7">4</text>
<text x="226.7" y="7">5</text>
<text x="275.4" y="7">6</text>
<text x="326.4" y="7">7</text>
<text x="375" y="7">8</text>
<text x="425.8" y="7">9</text>
<text x="473.9" y="7.4">10</text>
<text x="524.3" y="7">11</text>
<text x="570.2" y="7">12</text>
<text x="13.6" y="35.2">H</text>
<text x="587.6" y="35.2">H</text>
<text x="13.2" y="87.5">G</text>
<text x="587.2" y="87.5">G</text>
<text x="13.3" y="137.1">F</text>
<text x="587.3" y="137.1">F</text>
<text x="13.3" y="187.6">E</text>
<text x="587.3" y="187.6">E</text>
<text x="13.3" y="237">D</text>
<text x="587.3" y="237">D</text>
<text x="13.4" y="287.1">C</text>
<text x="587.4" y="287.1">C</text>
<text x="13.4" y="336.3">B</text>
<text x="587.4" y="336.3">B</text>
<text x="13.4" y="389.3">A</text>
<text x="587.4" y="389.3">A</text>
<text x="30" y="417">1</text>
<text x="76.7" y="417">2</text>
<text x="127" y="417">3</text>
<text x="176.5" y="417">4</text>
<text x="226.7" y="417">5</text>
<text x="275.4" y="417">6</text>
<text x="326.4" y="417">7</text>
<text x="375" y="417">8</text>
<text x="425.8" y="417">9</text>
<text x="473.9" y="417.4">10</text>
<text x="524.3" y="417">11</text>
<text x="570.2" y="417">12</text>
</g>
<g font-size="4.2">
<text x="423.7" y="14.3">NOTE : STANDARD FASTENER TORQUE AS PER STD-DES-01-00</text>
<text x="553.8" y="14">FR-DES-006-00</text>
<text x="21.1" y="404.4">NOTE FOR WIPRO PARI DESIGN -REF. ONLY</text>
<text x="45.7" y="408.9">WEAR DETAILS : NA</text>
</g>
<g font-size="3.9">
<text x="43" y="240.7">HEAT</text>
<text x="43" y="244.3">1)</text>
<text x="50.5" y="244.3">TO</text>
<text x="56.5" y="240.7">TREATMENT</text>
<text x="58.7" y="244.3">BE</text>
<text x="66.9" y="244.3">CASE</text>
<text x="80.7" y="244.3">HARDENED</text>
<text x="83.3" y="240.7">NOTE</text>
<text x="100" y="240.7">:-</text>
<text x="106" y="244.3">UPTO</text>
<text x="119.9" y="244.3">56~60</text>
<text x="137.3" y="244.3">HRC.</text>
<text x="43" y="247.9">2)</text>
<text x="43" y="251.5">3)</text>
<text x="50.5" y="251.5">THREADS</text>
<text x="50.5" y="247.9">CASE</text>
<text x="64.3" y="247.9">DEPTH</text>
<text x="72.3" y="251.5">TO</text>
<text x="80.5" y="251.5">BE</text>
<text x="80.6" y="247.9">0.8~1.2mm.</text>
<text x="88.7" y="251.5">KEEP</text>
<text x="102.4" y="251.5">SOFT.</text>
<text x="43" y="255.1">4)</text>
<text x="50.5" y="255.1">RETAPPING</text>
<text x="76.2" y="255.1">TO</text>
<text x="84.4" y="255.1">BE</text>
<text x="92.6" y="255.1">DONE</text>
<text x="107" y="255.1">AFTER</text>
<text x="122.8" y="255.1">SURFACE</text>
<text x="144.7" y="255.1">TREATMENT</text>
<text x="54.4" y="258.7">AT</text>
<text x="62.3" y="258.7">SUPPLIER</text>
<text x="85.2" y="258.7">END.(</text>
<text x="100.1" y="258.7">IF</text>
<text x="106.7" y="258.7">APPLICABLE</text>
<text x="134.5" y="258.7">)</text>
<text x="357.8" y="383.4">RESERVED</text>
<text x="382.3" y="383.4">SPACE</text>
<text x="357.8" y="388.9">FOR</text>
<text x="357.8" y="394.5">CONTROLLED</text>
<text x="387.8" y="394.5">COPY</text>
<text x="357.8" y="400.1">STAMP</text>
</g>
<g font-size="3.8">
<text x="400.1" y="357.1">REVISION</text>
<text x="455.9" y="357.1">DESCRIPTION</text>
<text x="526.4" y="357.1">DATE</text>
<text x="540.1" y="357.1">DRN.BY</text>
</g>
<text font-size="3.6" x="481.4" y="376.2">DOOR ROTATING PIN</text>
<text font-size="3.5" x="402.4" y="373.3">www.wipropari.com</text>
<g font-size="3.1">
<text x="565.2" y="353.5">LIMITS</text>
<text x="562" y="371.7">DRAWING TYPE</text>
<text x="437" y="372.3">DESCRIPTION</text>
<text x="436.5" y="380.9">SURFACE AREA</text>
<text x="453.3" y="380.9">SURFACE TREATMENT</text>
<text x="489.7" y="380.9">MACHINING</text>
<text x="509.5" y="380.9">DESIGN UNIT</text>
<text x="530.6" y="380.9">DESIGN UNIT CD.</text>
<text x="558" y="380.7">TEAM NO.</text>
<text x="570.3" y="380.7">SHEET SIZE</text>
<text x="575.6" y="386.1">A2</text>
<text x="436.4" y="391.1">REFERENCE DWG.</text>
<text x="437.9" y="395.5">DRN.BY</text>
<text x="451.5" y="395.5">CHKD.BY</text>
<text x="466.6" y="395.5">APPD.BY</text>
<text x="486.7" y="395.4">MATERIAL</text>
<text x="488.9" y="391">PART CLASS.</text>
<text x="515.6" y="391">HEAT TREATMENT</text>
<text x="519.6" y="395.9">DRG./PART CODE</text>
<text x="558.9" y="395.6">REV.</text>
<text x="571.4" y="395.6">SCALE</text>
<text x="484.3" y="404.3">NET WEIGHT-Kg</text>
<text x="571.4" y="404.7">SHEET</text>
</g>
<text font-size="3" x="579.5" y="230.1">°</text>
<g font-size="2.8">
<text x="299.1" y="332.1">3.2 ( 0.8 )</text>
<text x="560.5" y="357.7">Gen Tol.: IS 2102</text>
<text x="306.7" y="363.6">3.2 ( 0.8 )</text>
<text x="399.1" y="376.7">1.ALL DIMENSIONS ARE</text>
<text x="399" y="382.7">2.DO NOT SCALE</text>
<text x="399" y="388.7">3.IF IN DOUBT ,</text>
<text x="399" y="395.5">LOCATION :</text>
<text x="420.5" y="396">PUNE</text>
<text x="440.2" y="401.3">9265</text>
<text x="451.3" y="401.2">03004785</text>
<text x="466.3" y="401.3">03002882</text>
<text x="404.2" y="402">ALL RIGHTS OF REPRODUCTION &amp;</text>
<text x="404.7" y="405.4">DISTRIBUTION ARE RESERVED</text>
</g>
<g font-size="2.7">
<text x="564.6" y="376.2">MACHINING</text>
<text x="399.9" y="379.7">IN mm</text>
<text x="399.8" y="385.7">DRAWING.</text>
<text x="436.9" y="385.5">11.06 in^2</text>
<text x="471.4" y="385.6">#</text>
<text x="498.9" y="385.1">#</text>
<text x="513.6" y="385.3">WPES</text>
<text x="537.3" y="385.2">0300</text>
<text x="559.7" y="385.2">PL-02</text>
<text x="399.8" y="391.8">ASK TEAM MEMBER</text>
<text x="474.1" y="391.2">NA</text>
<text x="508.7" y="391.2">B</text>
<text x="560.1" y="391.2">NA</text>
<text x="493.4" y="399.6">#</text>
<text x="573.6" y="399.8">2:1</text>
<text x="400.1" y="402.5">C</text>
<text x="436.7" y="408.7">26/04/2024</text>
<text x="450.9" y="408.8">26/04/2024</text>
<text x="466" y="409">26/04/2024</text>
<text x="489.6" y="408.5">0.18 kg</text>
<text x="571.5" y="408.7">1 OF 1</text>
</g>
<g font-size="2.5">
<text x="559.2" y="229.9">0.5 R</text>
<text x="572.3" y="230.1">0.5 X 45</text>
<text x="559.4" y="323.5">3 UP TO 6</text>
<text x="558.9" y="327.8">6 UP TO 30</text>
<text x="557.8" y="332">30 UP TO 120</text>
<text x="415.2" y="346.4">.</text>
<text x="530.3" y="346.6">.</text>
<text x="545.9" y="346.4">.</text>
<text x="415.2" y="351.5">.</text>
<text x="530.1" y="351.3">.</text>
<text x="545.9" y="351.4">.</text>
</g>
<g font-size="2.4">
<text x="554.9" y="218.3">DEBURR AND REMOVE SHARP</text>
<text x="555.2" y="221.1">EDGES UNLESS SHARP EDGE</text>
<text x="556.1" y="227.2">UNSP.RADII</text>
<text x="556.8" y="223.8">REQUIREMENT SPECIFIED</text>
<text x="571.4" y="227">UNSP.CHF.</text>
<text x="559.8" y="238">UP TO 10</text>
<text x="576.1" y="238.1">±1.5°</text>
<text x="558.5" y="242.3">10 UP TO 50</text>
<text x="575.5" y="242.3">±0°50'</text>
<text x="557.4" y="250.8">120 UP TO 400</text>
<text x="557.9" y="246.5">50 UP TO 120</text>
<text x="575.5" y="250.8">±0°15'</text>
<text x="575.5" y="246.6">±0°25'</text>
<text x="558.7" y="259.4">0.5 UP TO 3</text>
<text x="559.5" y="263.7">3 UP TO 6</text>
<text x="576.6" y="259.4">±0.1</text>
<text x="576.6" y="263.7">±0.2</text>
<text x="559" y="268">6 UP TO 30</text>
<text x="576.6" y="268">±0.5</text>
<text x="557.9" y="272.2">30 UP TO 120</text>
<text x="576.6" y="272.2">±0.8</text>
<text x="556.9" y="280.7">315 UP TO 1000</text>
<text x="557.3" y="276.5">120 UP TO 315</text>
<text x="576.6" y="276.5">±1.2</text>
<text x="577.7" y="280.7">±2</text>
<text x="556.4" y="284.9">1000 UP TO 2000</text>
<text x="577.6" y="285">±3</text>
<text x="558.9" y="289.2">OVER 2000</text>
<text x="577.7" y="289.3">±4</text>
<text x="560" y="297.9">UP TO 10</text>
<text x="577.1" y="297.9">±1°</text>
<text x="558.5" y="302.1">10 UP TO 50</text>
<text x="575.5" y="302.2">±0°30'</text>
<text x="557.5" y="310.6">120 UP TO 400</text>
<text x="558.2" y="306.4">50 UP TO 120</text>
<text x="575.5" y="310.6">±0°10'</text>
<text x="575.5" y="306.4">±0°20'</text>
<text x="558.8" y="319.2">0.5 UP TO 3</text>
<text x="576.6" y="323.5">±0.1</text>
<text x="576.6" y="319.3">±0.1</text>
<text x="576.7" y="327.8">±0.2</text>
<text x="576.6" y="332">±0.3</text>
<text x="556.8" y="340.6">315 UP TO 1000</text>
<text x="557.3" y="336.3">120 UP TO 315</text>
<text x="576.6" y="336.3">±0.5</text>
<text x="576.6" y="340.6">±0.8</text>
<text x="556.2" y="344.8">1000 UP TO 2000</text>
<text x="576.6" y="344.8">±1.2</text>
<text x="558.9" y="349">OVER 2000</text>
<text x="577.7" y="349">±2</text>
<text x="7.7" y="382.7" transform="rotate(-90 7.7 382.7)">Uploading\2022-23\P23Y5\P23Y5B156010.dft</text>
<text x="7.7" y="409.9" transform="rotate(-90 7.7 409.9)">\\srv01043\ExDM</text>
</g>
<g font-size="2.1">
<text x="558.6" y="232.4">UNSPECIFIED TOL.(FAB)</text>
<text x="559.5" y="234.8">FOR ANGULAR IN mm.</text>
<text x="558.6" y="254">UNSPECIFIED TOL.(FAB)</text>
<text x="560.7" y="256.3">FOR LINEAR IN mm.</text>
<text x="558.7" y="292.4">UNSPECIFIED TOL.(M/C)</text>
<text x="559.6" y="294.7">FOR ANGULAR IN mm.</text>
<text x="558.7" y="313.8">UNSPECIFIED TOL.(M/C)</text>
<text x="560.6" y="316.2">FOR LINEAR IN mm.</text>
</g>
</svg>
